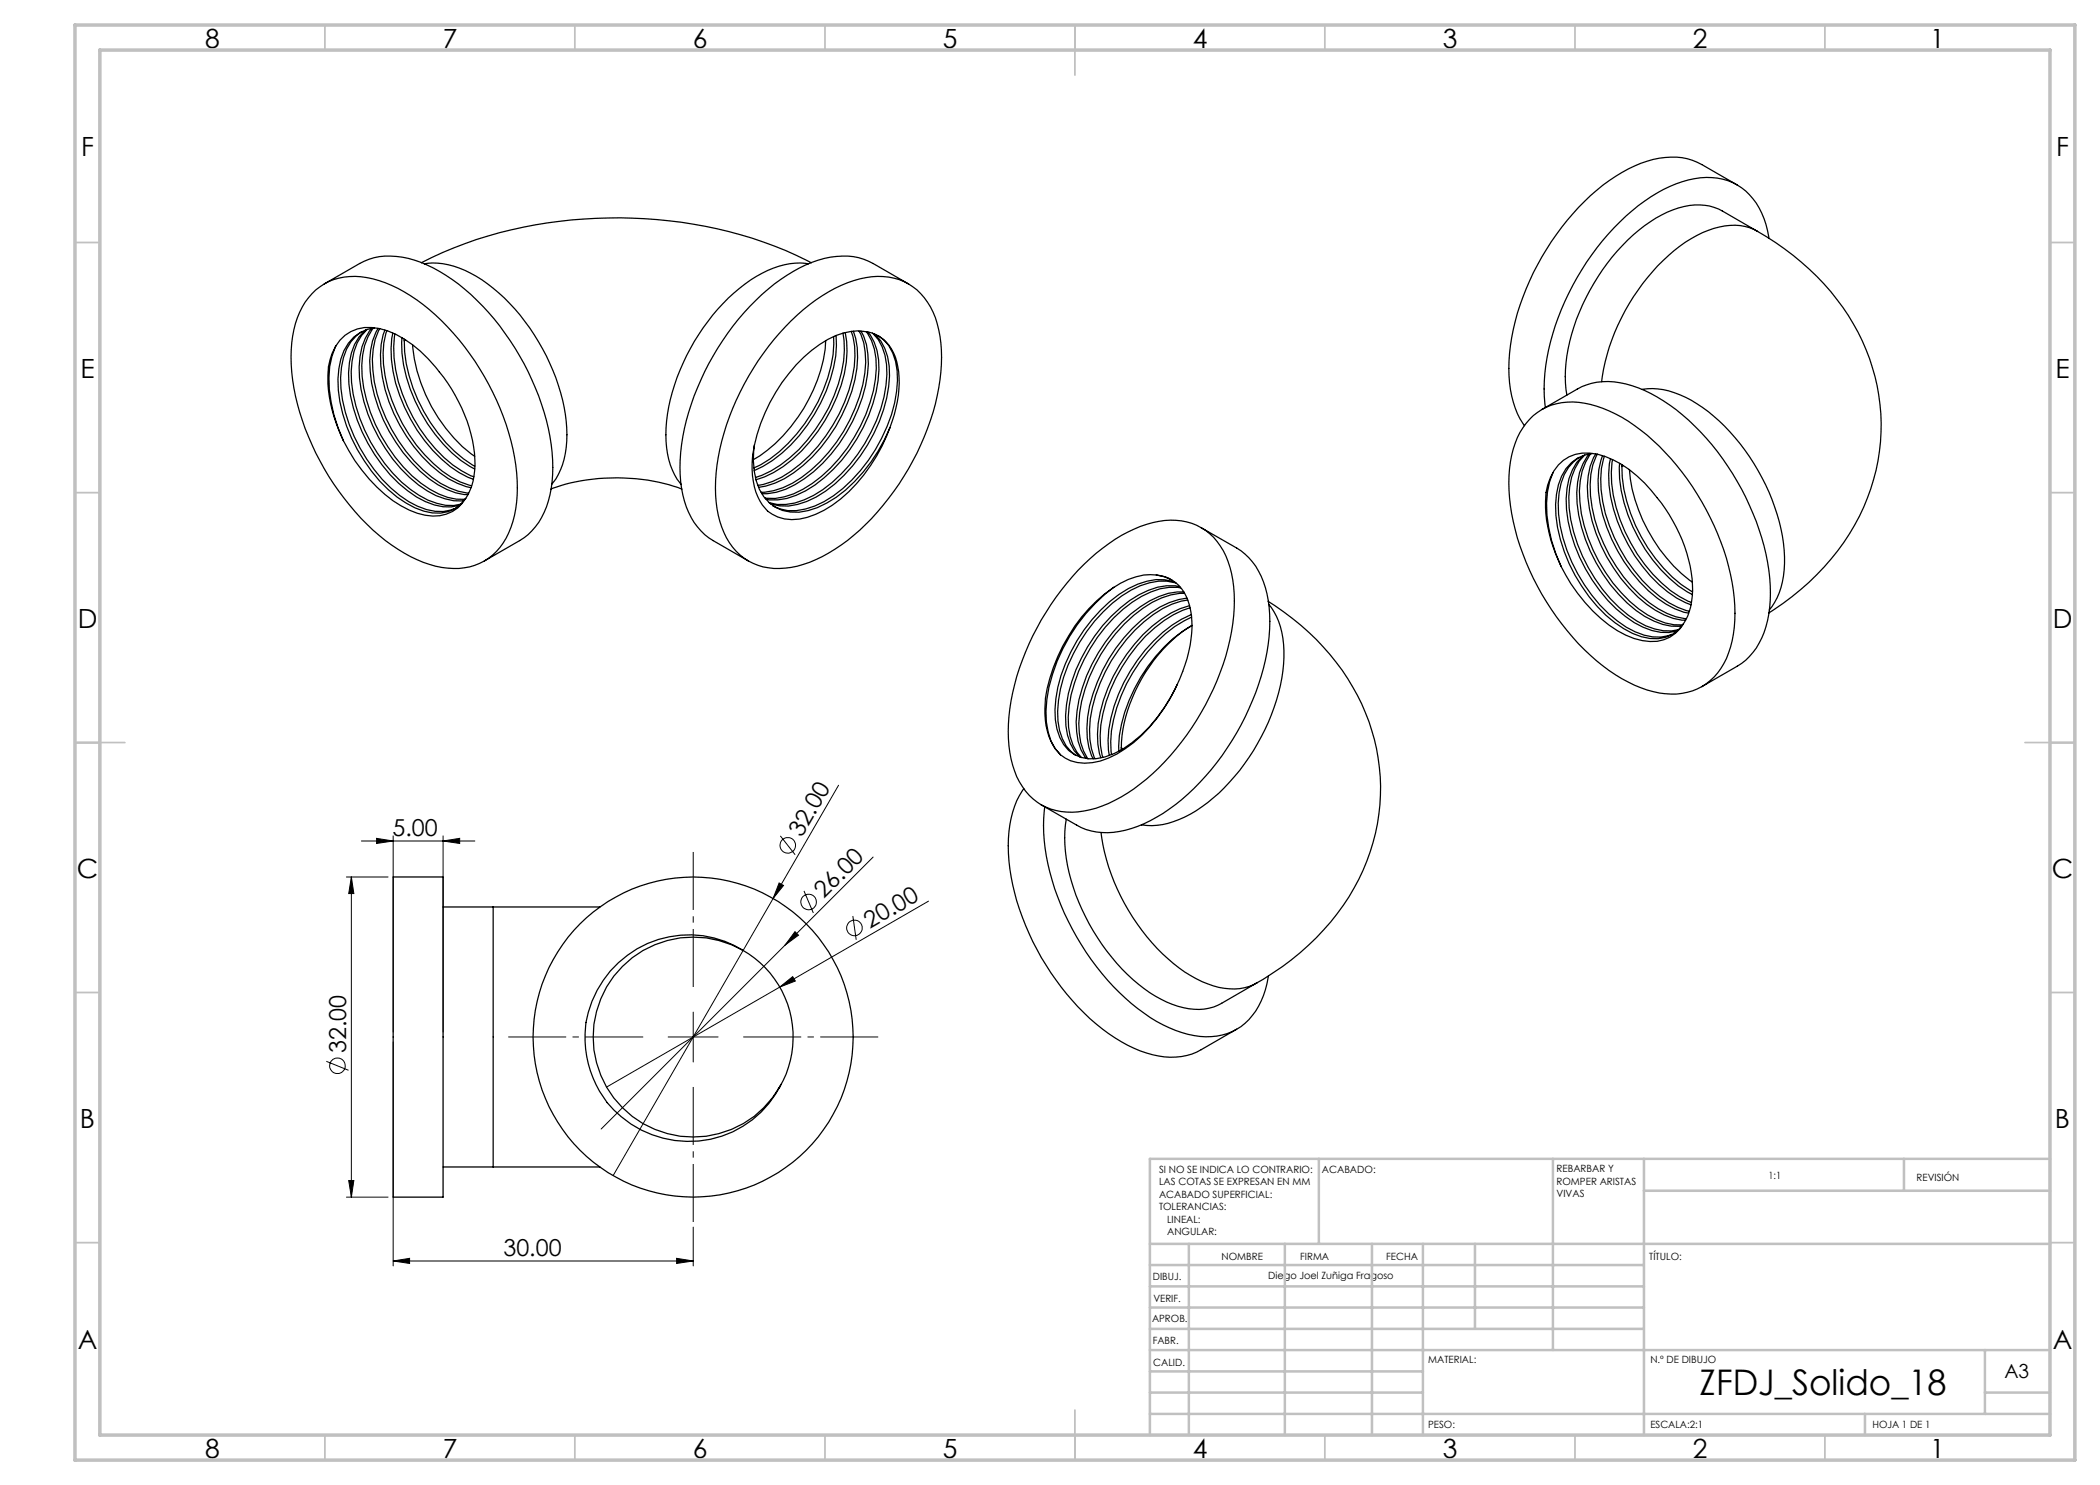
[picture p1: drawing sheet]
<svg xmlns="http://www.w3.org/2000/svg" width="420mm" height="297mm" viewBox="0 0 420 297" stroke-linecap="round" stroke-linejoin="round" font-family="sans-serif">
<g fill="none" stroke="#000" stroke-width=".25">
<path d="M347.5 37l-7.1-4.1a13.4 13.4 0 0 0-11-.7 34.5 34.5 0 0 0-14.8 10.6 51.4 51.4 0 0 0-12.7 27.9 23.1 23.1 0 0 0 2.1 13l.9 1.4M62.4 58.7a12.1 12.1 0 0 1 12.2-2.9 33.1 33.1 0 0 1 16.1 10.8 51.5 51.5 0 0 1 12.6 27.9 22.3 22.3 0 0 1-2.7 14.1 11.6 11.6 0 0 1-12.3 4.9 29.9 29.9 0 0 1-14.9-8.7 51.7 51.7 0 0 1-15.1-30.4 22.1 22.1 0 0 1 2.7-14zM64.8 56.8l7.1-4.1a13.4 13.4 0 0 1 11-.7 35.1 35.1 0 0 1 14.9 10.5 52.1 52.1 0 0 1 12.6 28 22.1 22.1 0 0 1-2.7 14 12.3 12.3 0 0 1-3.8 3.6l-7.1 4.1M84.3 52.6a86.8 86.8 0 0 1 47.1-8.7 81.9 81.9 0 0 1 30.9 8.7M84.9 52.8a15.4 15.4 0 0 1 10.4 2.5 40.1 40.1 0 0 1 15.9 20.2 28.7 28.7 0 0 1 1.6 16.4 12.3 12.3 0 0 1-2.5 5M161.7 52.8a15.4 15.4 0 0 0-10.4 2.5 40.1 40.1 0 0 0-15.9 20.2 28.7 28.7 0 0 0-1.7 16.4 12.3 12.3 0 0 0 2.5 5M181.7 56.8l-7.1-4.1a13.9 13.9 0 0 0-12.2-.2 40.5 40.5 0 0 0-17.9 15.6 48.2 48.2 0 0 0-8.5 25.4 18.8 18.8 0 0 0 3.5 11.9 10.3 10.3 0 0 0 3.1 2.7l7.1 4.1M351.5 46.3a48.9 48.9 0 0 1 22.4 25.4 40.7 40.7 0 0 1-9.1 41.7 54.1 54.1 0 0 1-11 9.2M351.5 46.3l-7-4.1a11.5 11.5 0 0 0-9.9-.2 32.1 32.1 0 0 0-14.1 12 39.2 39.2 0 0 0-7.4 21.3l.3 3.7M351.5 46.3a11.1 11.1 0 0 0-9.8-.2 31.6 31.6 0 0 0-14.1 12 40.5 40.5 0 0 0-7.3 18.2M353.8 47.6a14.2 14.2 0 0 0-6.3-10.6 13.9 13.9 0 0 0-12.3-.2 37.3 37.3 0 0 0-14.7 11.4 50.4 50.4 0 0 0-11.6 28.1v2.9l.2 2.3M67.2 69.1a17 17 0 0 0-1 11.3l.6 2.6 .8 2.6 1.1 2.6"/>
<path d="M72.3 66.4a9.1 9.1 0 0 0-4 7 26.5 26.5 0 0 0 3.7 16.2 27.3 27.3 0 0 0 11.5 11.6 9 9 0 0 0 7.3 .5M73.1 66a9.3 9.3 0 0 0-3.2 6.5 26.5 26.5 0 0 0 3.7 16.2 27.3 27.3 0 0 0 11.5 11.6 9.3 9.3 0 0 0 6.8 .7M73.4 65.9a9.9 9.9 0 0 0-3 6.3 26.6 26.6 0 0 0 3.7 16.2 27.8 27.8 0 0 0 11.5 11.6 9.3 9.3 0 0 0 6.6 .8M74.4 65.7a11.2 11.2 0 0 0-2.6 7.7 31.4 31.4 0 0 0 13.6 24.8 11.5 11.5 0 0 0 7.4 1.9M74.7 65.6a13.1 13.1 0 0 0-2.3 9.7 32.2 32.2 0 0 0 11.8 21.4 13.9 13.9 0 0 0 8.7 3.2l.1-.1M74.9 65.6a7.9 7.9 0 0 0-6.7 6.3 22.3 22.3 0 0 0 1.1 13.3 30.9 30.9 0 0 0 11.9 15.4 10.9 10.9 0 0 0 8.4 1.7l1.3-.5 1.2-.9 1-1.2M75.6 65.7a13.3 13.3 0 0 0-1.6 8.6 31.4 31.4 0 0 0 13.6 22.6 11.3 11.3 0 0 0 6 2M76 65.7a13.1 13.1 0 0 0-1.4 8.3 31.6 31.6 0 0 0 13.5 22.7 12 12 0 0 0 5.6 1.9M77 66a19.5 19.5 0 0 0 0 11.9 31.8 31.8 0 0 0 12.7 17.8l1.8 1 2.7 .8M77.4 66.1a19.7 19.7 0 0 0 .1 11.5 31.8 31.8 0 0 0 12.7 17.8l1.8 1 2.3 .8M78.6 66.6a25.8 25.8 0 0 0 3.5 17.2 27.6 27.6 0 0 0 11.5 11.7l1.1 .3M79 66.8a26.3 26.3 0 0 0 3.6 16.7 27.8 27.8 0 0 0 11.5 11.6l.7 .3"/>
<path d="M80.4 67.6a29.5 29.5 0 0 0 6.6 19.3 24 24 0 0 0 7.9 6.9M80.9 68.2a31.3 31.3 0 0 0 13.6 24.8l.4 .2M80.9 67.8v.4M81.1 68l-.2 .2M82.5 69a31.4 31.4 0 0 0 12.4 22.3M158.2 64.2a29.9 29.9 0 0 1 15-8.7 11.8 11.8 0 0 1 13.9 8 30.5 30.5 0 0 1 0 17.3 51.9 51.9 0 0 1-18.9 28.2 22 22 0 0 1-13.4 4.7 11.5 11.5 0 0 1-10.4-8.3 29.7 29.7 0 0 1 0-17.2 53.6 53.6 0 0 1 13.8-24zM159.2 73a21.8 21.8 0 0 1 9.5-6.4 8.4 8.4 0 0 1 8.5 1.8 12.1 12.1 0 0 1 2.6 9.5 33.6 33.6 0 0 1-13.3 23.1 13.3 13.3 0 0 1-9.6 2.8 6.8 6.8 0 0 1-5.3-4.5 18.2 18.2 0 0 1-.2-12.4 35.6 35.6 0 0 1 7.8-13.9zM165.1 68.2a31.5 31.5 0 0 1-10.1 20.6l-3.1 2.4-1.2 .7M166.7 67.3a26.9 26.9 0 0 1-4.4 15.3 29.4 29.4 0 0 1-10.2 10.4l-1.3 .6M167.2 67.1a26.7 26.7 0 0 1-4.3 15.8 27.6 27.6 0 0 1-12.1 11.2M168.6 66.6a21.9 21.9 0 0 1-1.8 12.6 30.8 30.8 0 0 1-12.6 15l-1.8 .9-1.3 .4M169.1 66.5a21.8 21.8 0 0 1-1.7 12.9 31.2 31.2 0 0 1-12.7 15.1l-1.8 .9-1.7 .6"/>
<path d="M170.3 66.3a18.5 18.5 0 0 1-.5 11.7 32 32 0 0 1-13.4 17.4l-1.9 .9-2.9 .8M170.7 66.2a18.6 18.6 0 0 1-.3 12.1 32.1 32.1 0 0 1-13.5 17.4l-1.9 .9-1.9 .6-1.4 .3M171.8 66.2a15.4 15.4 0 0 1 .8 10.7 31.7 31.7 0 0 1-14.1 19.8 13.1 13.1 0 0 1-6.3 1.8M172.2 66.2a15.4 15.4 0 0 1 .9 10.9 31.5 31.5 0 0 1-14.1 19.8 12.1 12.1 0 0 1-6.6 1.8M173.2 66.4a12.3 12.3 0 0 1 1.9 9.4 32.2 32.2 0 0 1-12.6 20.9 14.2 14.2 0 0 1-9.2 3l-.3-.1M173.6 66.4a10.3 10.3 0 0 1 2.2 7.6 31.3 31.3 0 0 1-14.7 24.2 11.7 11.7 0 0 1-7.9 1.6M174.5 66.6a10.1 10.1 0 0 1 2.9 8.3 31 31 0 0 1-9.2 19.9 18.6 18.6 0 0 1-11 6.1h-1.8l-1.6-.4M174.8 66.8a8.4 8.4 0 0 1 3 6.4 29 29 0 0 1-7.3 20 21.9 21.9 0 0 1-11 7.7 9.1 9.1 0 0 1-5.4-.2M175.6 67.1a8.3 8.3 0 0 1 3.8 7 28.2 28.2 0 0 1-5.7 18 25.7 25.7 0 0 1-10.8 9.1 9.8 9.8 0 0 1-8.3 0M328.4 77.9a14.6 14.6 0 0 1 9.8 2.1 40.1 40.1 0 0 1 16.2 19.9 29.7 29.7 0 0 1 2.1 16.5 12.7 12.7 0 0 1-2.6 5.6M68.7 88.2a31.5 31.5 0 0 0 11.5 13 11.2 11.2 0 0 0 9.1 1.6 6.8 6.8 0 0 0 3.8-3.1M68.7 88.2a28.6 28.6 0 0 1-3-14.8 9.3 9.3 0 0 1 4.5-7.1 10 10 0 0 1 9 .6 30.1 30.1 0 0 1 11.1 11 28.4 28.4 0 0 1 4.6 16.2 11.3 11.3 0 0 1-1.8 5.6"/>
<path d="M110.2 97.8a39.2 39.2 0 0 1 26.2 0M178 85.5a30.9 30.9 0 0 1-12.7 15.1 11.7 11.7 0 0 1-8.8 1.5 8.8 8.8 0 0 1-5.7-7.9l-.1-2.1 .2-3.1M305.9 83.9a12.1 12.1 0 0 1 12.2-3 31.6 31.6 0 0 1 14.9 9.6 52.5 52.5 0 0 1 13.7 27.6 24.5 24.5 0 0 1-1.9 14.6 11.6 11.6 0 0 1-12.9 5.9 29.9 29.9 0 0 1-15-8.6 51.7 51.7 0 0 1-15-30.4 23.1 23.1 0 0 1 2.1-13.1zM308.4 81.9l7.1-4.1a13.9 13.9 0 0 1 12.2-.2 40.5 40.5 0 0 1 17.8 15.6 48.9 48.9 0 0 1 8.5 23.9 20 20 0 0 1-3.4 13.4 10.3 10.3 0 0 1-3.1 2.7l-7.1 4.1M310.6 94.5a20.5 20.5 0 0 0-.3 13.6l.8 2.6 1.1 2.6M315.8 91.5a9.1 9.1 0 0 0-4 7.1 26.5 26.5 0 0 0 3.7 16.1 27.3 27.3 0 0 0 11.5 11.7 9 9 0 0 0 7.4 .5M316.7 91.1a11 11 0 0 0-3.5 8.6 31.4 31.4 0 0 0 13.6 24.8 11.1 11.1 0 0 0 8.4 1.7l.3-.1M316.9 91a11.2 11.2 0 0 0-3.1 8.4 31.4 31.4 0 0 0 13.6 24.8 11.2 11.2 0 0 0 8.3 1.7M317.9 90.8a11.2 11.2 0 0 0-2.6 7.7 31.4 31.4 0 0 0 13.7 24.8 11.5 11.5 0 0 0 7.3 1.9M318.2 90.7a12.8 12.8 0 0 0-2.2 9.7 31.4 31.4 0 0 0 13.5 22.6 11.4 11.4 0 0 0 7 2M318.5 90.7a7.9 7.9 0 0 0-6.8 6.3 22.2 22.2 0 0 0 1.1 13.3 30.8 30.8 0 0 0 11.9 15.4 10.9 10.9 0 0 0 8.4 1.8l1.4-.6 1.1-.9 1.1-1.2M319.2 90.8a15.3 15.3 0 0 0-1.3 11 31.6 31.6 0 0 0 13.2 20.3 11.3 11.3 0 0 0 6 1.9"/>
<path d="M319.5 90.8a15.7 15.7 0 0 0-1.1 10.7 31.7 31.7 0 0 0 13.2 20.2 11.7 11.7 0 0 0 5.7 2M320.5 91.2a19.3 19.3 0 0 0 0 11.8 32.7 32.7 0 0 0 10.9 16.6 14.6 14.6 0 0 0 6.3 3M320.9 91.3a19.7 19.7 0 0 0 .2 11.4 31.7 31.7 0 0 0 12.7 17.8l1.7 1 2.4 .7M322.1 91.8a25.8 25.8 0 0 0 3.5 17.1 27.3 27.3 0 0 0 11.5 11.6l1.1 .5M322.5 91.9a26.3 26.3 0 0 0 3.6 16.7 27.6 27.6 0 0 0 11.5 11.7l.7 .2M323.9 92.7a29.5 29.5 0 0 0 6.7 19.3 24.7 24.7 0 0 0 7.9 6.9M324.4 93.3a31.5 31.5 0 0 0 11.8 23.6l2.3 1.5M324.4 93v.3M324.7 93.1l-.3 .2M325.9 93.9a32.2 32.2 0 0 0 12.6 22.5M91.5 101.5l-.3 .1M216.8 112.9a31.2 31.2 0 0 1 13.7-8.4 12 12 0 0 1 12.9 3.8 18.9 18.9 0 0 1 3.5 11.9 47.5 47.5 0 0 1-8.5 25.3 42 42 0 0 1-16.7 15.2 15.5 15.5 0 0 1-12.5 .7 12.5 12.5 0 0 1-6.7-8.4 32.6 32.6 0 0 1 .8-17.7 53.6 53.6 0 0 1 13.5-22.4z"/>
<path d="M222.8 117.4a34.7 34.7 0 0 0-13.4 22.5 14.9 14.9 0 0 0 1.6 9.8l1.1 1.3M231.3 115a12.9 12.9 0 0 0-8.8 2.6 33.7 33.7 0 0 0-13.4 22.7 14.4 14.4 0 0 0 1.9 9.5l1.1 1.2M231.3 115a7.5 7.5 0 0 1 6.6 6.1 23.7 23.7 0 0 1-2 14.7 31.4 31.4 0 0 1-12.5 15 11.3 11.3 0 0 1-9.3 1.3l-2-1.1M231.3 115l1.6 .4 1.5 .6M235 116.5a9.2 9.2 0 0 0-7.5 .3 26.6 26.6 0 0 0-12.1 11.3 27.4 27.4 0 0 0-4.3 15.8 9 9 0 0 0 3.8 7 8.4 8.4 0 0 0 7.9-.2 28 28 0 0 0 12.6-13.8M235.2 116.6a11 11 0 0 0-9 1.4 31.3 31.3 0 0 0-14.7 24.2 10.9 10.9 0 0 0 2.7 8.2l1 .7M235.9 117.3a11.2 11.2 0 0 0-8.1 1.7 31.3 31.3 0 0 0-14.7 24.2 10.1 10.1 0 0 0 2.9 8.2M236.1 117.6a11.3 11.3 0 0 0-7.8 1.7 31.3 31.3 0 0 0-14.7 24.1 11.1 11.1 0 0 0 2.7 8.1M236.7 118.4a13.1 13.1 0 0 0-8.6 3 32.1 32.1 0 0 0-12.7 20.8 14.1 14.1 0 0 0 1.6 9.1l.3 .4M236.9 118.7a15.6 15.6 0 0 0-10.2 4.4 31.8 31.8 0 0 0-10.9 21.6 11.5 11.5 0 0 0 1.8 7.1M237.4 119.6a18.6 18.6 0 0 0-10.9 6.1 32.6 32.6 0 0 0-9 17.7 14.3 14.3 0 0 0 1.2 8.4M240.2 105.5l7.1 4.1a13.4 13.4 0 0 1 6.1 9.2 36.8 36.8 0 0 1-2.9 21.4 49.9 49.9 0 0 1-17.9 22.5 21 21 0 0 1-12.2 3.8 11.2 11.2 0 0 1-5.1-1.5l-7.1-4"/>
<path d="M312.2 113.3a28.1 28.1 0 0 1-3-14.8 9 9 0 0 1 5.9-7.6 11.9 11.9 0 0 1 9.1 1.9 32.8 32.8 0 0 1 10.4 11.4 27.6 27.6 0 0 1 3.9 15 11.7 11.7 0 0 1-1.8 5.6M312.2 113.3a32.2 32.2 0 0 0 11.3 12.8 11.6 11.6 0 0 0 9.3 1.8 7.1 7.1 0 0 0 3.9-3.1M237.6 120a18.5 18.5 0 0 0-10.6 6 31.6 31.6 0 0 0-9.1 19.9 12.4 12.4 0 0 0 1.1 5.9M237.9 121.1a22.1 22.1 0 0 0-11 7.7 30.7 30.7 0 0 0-7.4 18l.1 2 .6 2.7M238 121.6a23.6 23.6 0 0 0-12.2 9.6 30.3 30.3 0 0 0-5.8 15.9l.1 2 .5 2.4M238.2 122.9a26.6 26.6 0 0 0-12.2 11.4 27.4 27.4 0 0 0-4.3 15.7l.2 1.1M238.3 123.4a26.7 26.7 0 0 0-11.7 11.1 28.9 28.9 0 0 0-4.5 13.8l.2 2.6M253.6 120.3a46.9 46.9 0 0 1 21.3 27.6 40.8 40.8 0 0 1-10.2 38.1 53.2 53.2 0 0 1-13.3 10.6M253.8 120.9a15.5 15.5 0 0 1 3 10.6 41.1 41.1 0 0 1-12 26.1 24.9 24.9 0 0 1-12.3 7.3 12.8 12.8 0 0 1-4.2 .1M335 126.6l-.3 .1M204.8 157.7a20.1 20.1 0 0 0-3.1 12.9 50.5 50.5 0 0 0 12.8 29.5 34.5 34.5 0 0 0 14.8 10.5 13.4 13.4 0 0 0 10.9-.7l7.1-4.1M224.3 149.6a31.6 31.6 0 0 1 11.1-22.4l3-2.1a31.1 31.1 0 0 0-13.5 17.4 20.6 20.6 0 0 0-1.1 7.7"/>
<path d="M224.3 149.6l.3 .2M224.3 149.6v.4M78.6 175.4h10v64h-10zM209 161.4a40 40 0 0 0 3.9 21.2 49.2 49.2 0 0 0 18.4 21.7 19.3 19.3 0 0 0 12.1 2.9 11.7 11.7 0 0 0 9.3-8.1l.7-2.4 .2-1.4M213.3 163.8a32.4 32.4 0 0 0 3.8 19.5 39 39 0 0 0 13.9 15.9 15.2 15.2 0 0 0 10.8 2.4l.9-.2 1.6-.7 7.1-4.1M220.2 166.5a41.7 41.7 0 0 0 16.8 27.9 17 17 0 0 0 10.9 3.3 8.6 8.6 0 0 0 3.5-1.1M88.6 181.4h10M98.6 181.4h21.4M98.6 181.4v52M123.7 192.5a20.9 20.9 0 0 1 34.2 9.7 21 21 0 0 1-20.5 26.1 20.6 20.6 0 0 1-19-13.2 20.6 20.6 0 0 1 5.3-22.6zM148.6 190.1a20 20 0 0 0-27.3 7.3 20 20 0 0 0 7.4 27.3 20 20 0 0 0 27.3-7.4M156.2 216.9l-.6 .9"/>
<path d="M88.6 233.4h10M98.6 233.4h21.4"/>
<circle cx="138.6" cy="207.4" r="32"/>
</g>
<g fill="none" stroke="#000" stroke-width=".2">
<path d="M167.7 157.1l-13.1 22.6M69.3 175.4h8.3M70.3 175.4l.5 3.3h-1.1zM70.3 175.4v64M72.3 168.2h22.7M75.3 167.7l3.3 .5-3.3 .5zM78.6 167.2v39.2M88.6 168.2l3.3-.5v1zM88.6 167.2v39.2M154.6 179.7l-32 55.4M155.8 176.6l.9 .5-2.1 2.6zM156.1 167.2l2.9 3.8"/>
<path d="M160.8 178.2l1.9 4.4M174.6 171.4l-54.4 54.4M156 197.4l2.5-2.1 .6 .9zM156 197.4l-34.7 20M159 186.3l.7 .7-2.7 2zM170.6 183.2l.6 4.8M185.7 180.2l-29.7 17.2M65.3 212.3l4.4 1.8M78.6 208.4v44.8M133.6 207.4h10M138.6 202.4v10M69.3 239.4h8.3"/>
<path d="M69.7 236.1h1.1l-.5 3.3zM78.6 252.2l3.3-.5v1zM78.6 252.2h60M135.3 251.7l3.3 .5-3.3 .5zM138.6 245.4v7.8"/>
<circle cx="157.6" cy="169.1" r="1.55"/>
<circle cx="161.7" cy="180.4" r="1.56"/>
<circle cx="170.9" cy="185.6" r="1.55"/>
<circle cx="67.5" cy="213.2" r="1.56"/>
</g>
<path d="M138.6 197.4v-27M128.6 207.4h-27M138.6 217.4v27M148.6 207.4h27" fill="none" stroke="#000" stroke-width=".2" stroke-dasharray="15.2 1.3 1.3 1.3" stroke-dashoffset="3.6" stroke-linecap="butt"/>
<g fill="none" stroke="#c0c0c0" stroke-width=".35">
<path d="M65 5v5M115 5v5M165 5v5M215 5v10M265 5v5M315 5v5M365 5v5M15 48.5h5M410 48.5h5M15 98.5h5M410 98.5h5M15 148.5h10"/>
<path d="M405 148.5h10M15 198.5h5M410 198.5h5M15 248.5h5M410 248.5h5M65 287v5M115 287v5M165 287v5M215 282v10M265 287v5M315 287v5M365 287v5"/>
</g>
<g fill="none" stroke="#c0c0c0" stroke-width=".5">
<path d="M263.8 231.8v17M310.6 231.8v38.2M328.8 231.8v55.2M328.8 238.2h81.2M380.8 231.8v6.4M410 231.8h-180v55.2M230 248.8h180M230 257.3h98.8M230 253h98.8M237.8 248.8v38.2M257 248.8v38.2M274.4 248.8v38.2"/>
<path d="M284.6 248.8v38.2M295 248.8v17M230 265.8h98.8M230 261.5h98.8M230 278.5h54.6M230 274.3h54.6M230 270h180M397 278.5h13M397 270v12.8M230 282.8h180M373 282.8v4.2"/>
</g>
<path d="M15 5h400v287h-400zM20 10h390v277h-390z" fill="none" stroke="#c0c0c0" stroke-width=".7"/>
<g fill="#000">
<path d="M155.8 176.6l.9 .5-2.1 2.6zM156 197.4l2.5-2.1 .6 .9zM159 186.3l.7 .7-2.7 2z"/>
<path d="M75.3 167.7l3.3 .5-3.3 .5zM88.6 168.2l3.3-.5v1zM78.6 252.2l3.3-.5v1zM135.3 251.7l3.3 .5-3.3 .5z"/>
<path d="M69.7 236.1h1.1l-.5 3.3zM70.3 175.4l.5 3.3h-1.1z"/>
</g>
<text font-size="7.1" x="339.9" y="279">ZFDJ_Solido_18</text>
<g font-size="5.3">
<text x="41" y="9.5">8</text>
<text x="88.5" y="9.5">7</text>
<text x="138.5" y="9.5">6</text>
<text x="188.5" y="9.5">5</text>
<text x="238.5" y="9.5">4</text>
<text x="288.5" y="9.5">3</text>
<text x="338.5" y="9.5">2</text>
<text x="386" y="9.5">1</text>
<text x="16.2" y="31.3">F</text>
<text x="411.2" y="31.3">F</text>
<text x="16.1" y="75.5">E</text>
<text x="411.1" y="75.5">E</text>
<text x="15.5" y="125.5">D</text>
<text x="410.5" y="125.5">D</text>
<text x="15.4" y="175.5">C</text>
<text x="410.4" y="175.5">C</text>
<text x="16" y="225.5">B</text>
<text x="411" y="225.5">B</text>
<text x="15.5" y="269.8">A</text>
<text x="410.5" y="269.8">A</text>
<text x="41" y="291.5">8</text>
<text x="88.5" y="291.5">7</text>
<text x="138.5" y="291.5">6</text>
<text x="188.5" y="291.5">5</text>
<text x="238.5" y="291.5">4</text>
<text x="288.5" y="291.5">3</text>
<text x="338.5" y="291.5">2</text>
<text x="386" y="291.5">1</text>
</g>
<g font-size="4.7">
<text x="78.5" y="167.2">5.00</text>
<text x="160.3" y="167.7" transform="rotate(-60 160.3 167.7)">32.00</text>
<text x="164.8" y="179.8" transform="rotate(-45 164.8 179.8)">26.00</text>
<text x="174" y="185.8" transform="rotate(-30 174 185.8)">20.00</text>
<text x="69.2" y="210.6" transform="rotate(-90 69.2 210.6)">32.00</text>
<text x="100.7" y="251.2">30.00</text>
</g>
<text font-size="3.9" x="400.9" y="275.5">A3</text>
<g font-size="2">
<text x="231.8" y="234.6">SI NO SE INDICA LO CONTRARIO:</text>
<text x="231.8" y="237.1">LAS COTAS SE EXPRESAN EN MM</text>
<text x="231.8" y="239.6">ACABADO SUPERFICIAL:</text>
<text x="264.4" y="234.6">ACABADO:</text>
<text x="311.3" y="234.5">REBARBAR Y</text>
<text x="311.3" y="237">ROMPER ARISTAS</text>
<text x="311.3" y="239.5">VIVAS</text>
<text x="353.7" y="235.8">1:1</text>
<text x="383.3" y="236.2">REVISIÓN</text>
<text x="231.8" y="242.1">TOLERANCIAS:</text>
<text x="233.4" y="244.6">LINEAL:</text>
<text x="233.4" y="247.1">ANGULAR:</text>
<text x="244.3" y="252">NOMBRE</text>
<text x="260" y="251.9">FIRMA</text>
<text x="277.2" y="251.9">FECHA</text>
<text x="329.9" y="251.9">TÍTULO:</text>
<text x="230.6" y="256.1">DIBUJ.</text>
<text x="253.7" y="255.9">Diego Joel Zuñiga Fragoso</text>
<text x="230.7" y="260.3">VERIF.</text>
<text x="230.4" y="264.4">APROB.</text>
<text x="230.5" y="268.8">FABR.</text>
<text x="230.7" y="273.1">CALID.</text>
<text x="285.6" y="272.5">MATERIAL:</text>
<text x="330.1" y="272.5">N.º DE DIBUJO</text>
<text x="285.6" y="285.5">PESO:</text>
<text x="330.1" y="285.6">ESCALA:2:1</text>
<text x="374.5" y="285.6">HOJA 1 DE 1</text>
</g>
</svg>
